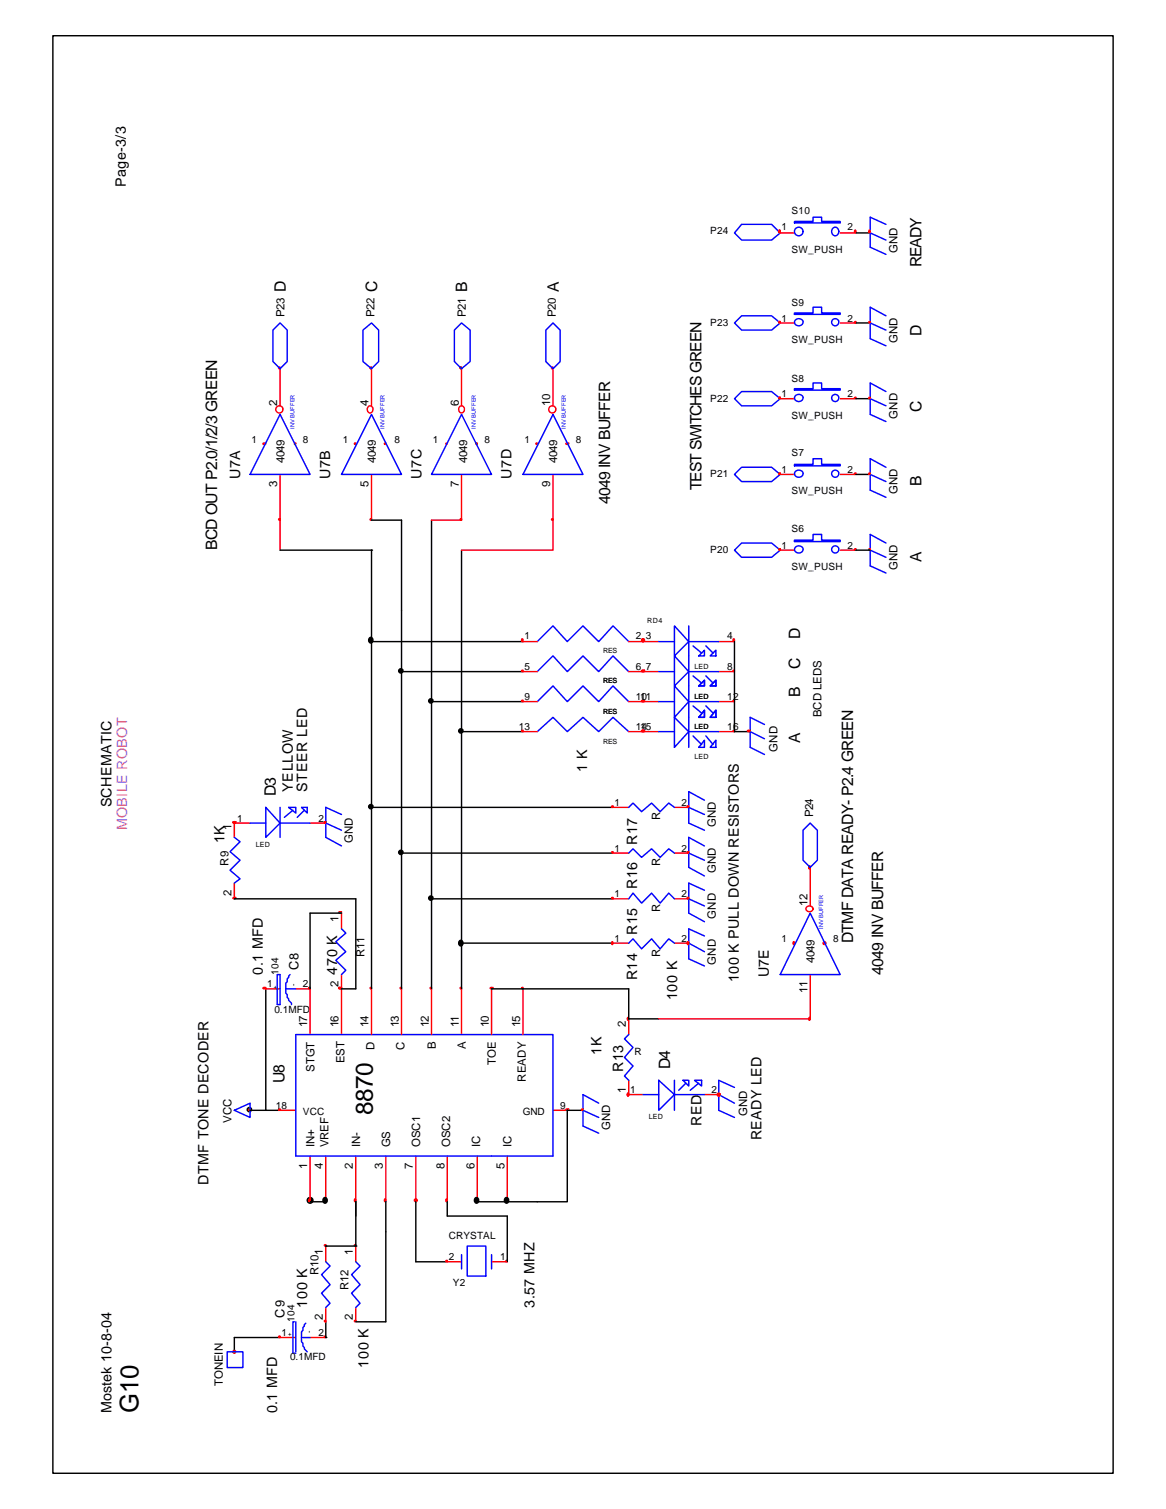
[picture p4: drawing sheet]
<svg xmlns="http://www.w3.org/2000/svg" width="216mm" height="279mm" viewBox="0 0 216 279" stroke-linecap="round" stroke-linejoin="round" font-family="sans-serif">
<g fill="none" stroke="#000" stroke-width=".26">
<path d="M9.8 6.6h196.3v266.2h-196.3zM158.5 59.8h2.6M158.5 43.1h2.6M158.5 73.8h2.6M68.8 96.3h5.5v86.8M79.9 96.3v86.8M158.5 87.8h2.6M51.9 101.9h16.9M68.8 101.9h.1M68.8 101.9v81.2M68.8 118.8h28M85.5 101.9v81.2"/>
<path d="M136 118.8v16.7h2.9M158.5 101.9h2.6M74.3 124.4h22.5M79.9 129.9h16.9M85.5 135.5h11.3M68.8 149.5h44.7M74.3 158h39.2M43.4 166.4h22.5v16.7h-2.7M63.2 169.1h-5.8v14M79.9 166.4h33.6M85.5 174.6h28M49.2 183.1v22.5"/>
<path d="M91 183.1h25.4v5.5h5.6M46.3 205.6h5.6M107.9 205.6h-2.9v16.9h-16.6M57.4 222.5h2.9M60.3 230.7h.1M65.9 230.7h.1M65.9 225.2v-2.7v8.2h-5.6M71.4 222.5v22.2h-5.5M77 222.5v11.1h5.8M82.8 222.5v2.7h11.1v8.4M51.9 247.6h-8.5v2.7M60.3 247.6h.1"/>
<path d="M60.3 244.7v2.9"/>
</g>
<g fill="#f00" stroke="#f00" stroke-width=".26">
<path d="M43.2 152.2l.5-.1v.2l-.3 .1-.3-.1z"/>
<path d="M43.2 166.2h.5v.1l-.3 .1-.3-.1z"/>
<path d="M46.1 205.4l.2-.1v.2h-.2z"/>
<path d="M60.1 152.2l.2-.1v.3h-.2z"/>
<path d="M48.8 182.9l.4-.1v.2l-.3 .1-.2-.1z"/>
<path d="M57.2 182.9l.2-.1v.3h-.2z"/>
<path d="M51.6 96.1l.3-.1-.1 .3h-.2z"/>
<path d="M51.6 68h.3l-.1 .2h-.2z"/>
<path d="M48.8 82.1l.4-.1v.2l-.3 .1-.2-.1z"/>
<path d="M54.5 82.1l.3-.1-.1 .2h-.2z"/>
<path d="M51.6 247.4h.3l-.1 .2h-.2z"/>
<path d="M60.1 247.4h.2v.2h-.2z"/>
<path d="M62.8 182.9l.4-.1v.2l-.2 .1-.3-.1z"/>
<path d="M85.2 182.9l.3-.1-.1 .3h-.2z"/>
<path d="M57.2 222.1l.1-.1 .1 .2-.1 .3z"/>
<path d="M51.6 205.4l.3-.1-.1 .2h-.2z"/>
<path d="M104.9 205.4l.4-.1v.1l-.3 .2-.2-.2z"/>
<path d="M60.1 222.1l.1-.1 .1 .2-.1 .3z"/>
<path d="M71.2 222.1l.1-.1 .1 .2-.1 .3z"/>
<path d="M93.7 222.1l.1-.1 .1 .2-.1 .3z"/>
<path d="M65.7 222.1v-.1l.2 .2-.2 .3z"/>
<path d="M88.1 222.1l.1-.1 .2 .2-.2 .3z"/>
<path d="M82.6 222.1l.1-.1 .1 .2-.1 .3z"/>
<path d="M74.1 182.9l.2-.1v.3h-.2z"/>
<path d="M90.8 182.9l.5-.1v.2l-.3 .1-.2-.1z"/>
<path d="M68.6 182.9l.2-.1v.3h-.2z"/>
<path d="M79.7 182.9l.2-.1v.3h-.2z"/>
<path d="M96.6 182.9l.2-.1v.3h-.2z"/>
<path d="M60.1 230.5h.2v.2h-.2z"/>
<path d="M60.1 244.5h.2v.2h-.2z"/>
<path d="M62.8 168.8h.4v.1l-.2 .2-.3-.2z"/>
<path d="M65.7 230.5h.2l-.1 .2h-.1z"/>
<path d="M65.7 244.5h.2l-.1 .2h-.1z"/>
<path d="M68.6 96.1l.2-.1v.3h-.2z"/>
<path d="M68.6 68h.2v.2h-.2z"/>
<path d="M65.7 82.1l.2-.1-.1 .2h-.1z"/>
<path d="M71.2 82.1l.2-.1v.2h-.2z"/>
<path d="M85.2 96.1l.3-.1-.1 .3h-.2z"/>
<path d="M85.2 68h.3l-.1 .2h-.2z"/>
<path d="M82.6 82.1l.2-.1v.2h-.2z"/>
<path d="M88.1 82.1l.3-.1-.1 .2h-.2z"/>
<path d="M93.7 233.4h.2v.2h-.2z"/>
<path d="M82.6 233.4h.2v.2h-.2z"/>
<path d="M102.2 96.1l.2-.1v.3h-.2z"/>
<path d="M102.2 68h.2v.2h-.2z"/>
<path d="M99.3 82.1l.2-.1-.1 .2h-.1z"/>
<path d="M104.9 82.1l.4-.1v.2l-.3 .1-.2-.1z"/>
<path d="M107.7 205.4l.2-.1v.2h-.2z"/>
<path d="M116.2 202.5l.1-.1 .1 .3-.1 .2z"/>
<path d="M116.2 188.5l.1-.1 .1 .2-.1 .3z"/>
<path d="M113.3 174.4h.1l.1 .2-.1 .3z"/>
<path d="M127.3 174.4h.1l.1 .2-.1 .3z"/>
<path d="M113.3 166.2h.2v.2h-.2z"/>
<path d="M127.3 166.2h.2v.2h-.2z"/>
<path d="M113.3 157.7h.2v.2h-.2z"/>
<path d="M127.3 157.7h.2v.2h-.2z"/>
<path d="M113.3 149.3l.2-.1v.3h-.2z"/>
<path d="M127.3 149.3l.2-.1v.3h-.2z"/>
<path d="M135.8 118.3h.1l.1 .2-.1 .3z"/>
<path d="M96.6 118.3h.1l.1 .2-.1 .3z"/>
<path d="M118.9 124.1h.4v.1l-.2 .2-.3-.2z"/>
<path d="M135.8 124.1h.2v.2h-.2z"/>
<path d="M96.6 124.1h.2v.2h-.2z"/>
<path d="M118.9 129.7l.4-.1v.2l-.2 .1-.3-.1z"/>
<path d="M135.8 129.7l.2-.1v.3h-.2z"/>
<path d="M96.6 129.7l.2-.1v.3h-.2z"/>
<path d="M118.9 135.2h.4v.1l-.2 .2-.3-.2z"/>
<path d="M135.8 135.2h.2v.2h-.2z"/>
<path d="M96.6 135.2h.2v.2h-.2z"/>
<path d="M138.5 135.2h.4v.1l-.3 .2-.2-.2z"/>
<path d="M144.2 101.6h.3l-.1 .2h-.2z"/>
<path d="M144.2 87.6h.3l-.1 .2h-.2z"/>
<path d="M144.2 73.6h.3l-.1 .2h-.2z"/>
<path d="M144.2 59.6l.3-.1-.1 .3h-.2z"/>
<path d="M144.2 42.7l.1-.1 .2 .3-.2 .2z"/>
<path d="M158.3 101.6h.2l-.1 .2h-.1z"/>
<path d="M158.3 87.6h.2l-.1 .2h-.1z"/>
<path d="M158.3 73.6h.2l-.1 .2h-.1z"/>
<path d="M158.3 59.6l.2-.1-.1 .3h-.1z"/>
<path d="M158.3 42.7l.1-.1 .1 .3-.1 .2z"/>
<path d="M149.8 188.5l.1-.1 .1 .2-.1 .3z"/>
<path d="M149.8 160.4l.1-.1 .1 .3-.1 .3z"/>
<path d="M146.9 174.4h.1l.1 .2-.1 .3z"/>
<path d="M160.9 101.6h.2v.2h-.2z"/>
<path d="M160.9 87.6h.2v.2h-.2z"/>
<path d="M160.9 73.6h.2v.2h-.2z"/>
<path d="M160.9 59.6l.2-.1v.3h-.2z"/>
<path d="M160.9 42.7l.1-.1 .1 .3-.1 .2z"/>
<circle cx="43.4" cy="250.3" r=".26"/>
<circle cx="77" cy="222.2" r=".26"/>
<circle cx="133.1" cy="202.7" r=".26"/>
<circle cx="119.1" cy="118.5" r=".26"/>
<circle cx="152.7" cy="174.6" r=".26"/>
</g>
<g fill="none" stroke="#00f" stroke-width=".26">
<path d="M51.9 59.8l1.3 1.3v5.8l-1.3 1.4-1.4-1.4v-5.8zM85.5 59.8l1.5 1.3v5.8l-1.5 1.4-1.4-1.4v-5.8zM102.4 59.8l1.3 1.3v5.8l-1.3 1.4-1.3-1.4v-5.8zM136 59.8l1.3-1.3h5.6l1.6 1.3-1.6 1.3h-5.6zM137.3 41.5h5.6l1.6 1.6-1.6 1.3h-5.6l-1.3-1.3zM147.1 57.9h3.4v-1h1.6v1h3.5v.3h-8.5zM147.1 41h3.4v-.8h1.6v.8h3.5v.3h-8.5zM148.7 59.5a.79 .79 0 0 0-.9-.5 .79 .79 0 0 0-.6 .9 .83 .83 0 0 0 .8 .4 .83 .83 0 0 0 .7-.6M154.2 42.3a.75 .75 0 0 1 1.1 .2 .75 .75 0 0 1-.4 1.1 .76 .76 0 0 1-.9-.4 .76 .76 0 0 1 .2-.9zM155.3 59.5a.66 .66 0 0 0-1-.5 .66 .66 0 0 0 0 1.2 .66 .66 0 0 0 1-.5M161.1 59.8l2.9 1.3M161.1 43.1l2.9 1.3"/>
<path d="M164 41.5l-2.9-1.3v5.6l2.9 1.3M164 58.5l-2.9-1.6v5.8l2.9 1.3M51.9 76.7l5.5 11.1h-11.1zM67.2 61.1l1.6-1.3 1.3 1.3v5.8l-1.3 1.4-1.6-1.4zM68.8 76.7l5.5 11.1h-11.1zM85.5 76.7l5.5 11.1h-11.1zM102.4 76.7l5.5 11.1h-11.1zM136 73.8l1.3-1.3h5.6l1.6 1.3-1.6 1.3h-5.6zM147.1 72h3.4v-1.1h1.6v1.1h3.5v.2h-8.5zM148.7 73.6a.79 .79 0 0 0-.9-.6 .79 .79 0 0 0-.6 .9 .83 .83 0 0 0 .8 .4 .83 .83 0 0 0 .7-.6M155.3 73.6a.66 .66 0 0 0-1-.5 .66 .66 0 0 0 0 1.1 .66 .66 0 0 0 1-.5M161.1 73.8l2.9 1.3"/>
<path d="M164 72.5l-2.9-1.6v5.8l2.9 1.4M136 87.8l1.3-1.3h5.6l1.6 1.3-1.6 1.4h-5.6zM147.1 86h3.4v-1.1h1.6v1.1h3.5v.3h-8.5zM148.7 87.6a.79 .79 0 0 0-.9-.5 .79 .79 0 0 0-.6 .9 .83 .83 0 0 0 .8 .4 .83 .83 0 0 0 .7-.7M155.3 87.6a.66 .66 0 0 0-1-.5 .66 .66 0 0 0 0 1.1 .66 .66 0 0 0 1-.5M161.1 87.8l2.9 1.4M164 86.5l-2.9-1.6v5.9l2.9 1.3M99.5 118.8l2.9-2.9 2.6 2.9 2.9-2.9 3 2.9 2.6-2.9 2.9 2.9M122 118.8h2.9M124.9 115.9l2.6 2.9-2.6 2.6zM127.5 115.9v22.5M127.5 118.8h5.6"/>
<path d="M128.3 119.6l1.6 1.3M130.7 119.6l1.3 1.3M136 101.9l1.3-1.4h5.6l1.6 1.4-1.6 1.3h-5.6zM147.1 100h3.4v-1h1.6v1h3.5v.3h-8.5zM148.7 101.6a.79 .79 0 0 0-.9-.5 .79 .79 0 0 0-.6 .9 .83 .83 0 0 0 .8 .4 .83 .83 0 0 0 .7-.7M155.3 101.6a.66 .66 0 0 0-1-.5 .66 .66 0 0 0 0 1.1 .66 .66 0 0 0 1-.5M161.1 101.9l2.9 1.3M164 100.5l-2.9-1.5v5.8l2.9 1.3M99.5 124.4l2.9-3 2.6 3 2.9-3 3 3 2.6-3 2.9 3M99.5 129.9l2.9-2.9 2.6 2.9 2.9-2.9 3 2.9 2.6-2.9 2.9 2.9M99.5 135.5l2.9-2.7 2.6 2.7 2.9-2.7 3 2.7 2.6-2.7 2.9 2.7M122 124.4h2.9"/>
<path d="M122 129.9h2.9M122 135.5h2.9M124.9 121.4l2.6 3-2.6 2.6zM124.9 127l2.6 2.9-2.6 2.9zM124.9 132.8l2.6 2.7-2.6 2.9zM127.5 124.4h5.6M127.5 129.9h5.6M127.5 135.5h5.6M128.3 125.1l1.6 1.4M128.3 130.7l1.6 1.3M128.3 136.3l1.6 1.5M130.4 120.4v1h-1z"/>
<path d="M130.4 125.9v1.1h-1zM130.4 131.5v1.3h-1zM130.4 137.1v1.3h-1zM130.7 125.1l1.3 1.4M130.7 130.7l1.3 1.3M130.7 136.3l1.3 1.5M132.6 120.4v1h-1.1zM132.6 125.9v1.1h-1.1zM132.6 131.5v1.3h-1.1zM132.6 137.1v1.3h-1.1zM138.9 135.5l2.7 1.3M141.6 134.1l-2.7-1.3v5.6l2.7 1.3"/>
<path d="M43.4 155l1 .8-1.8 1.9 1.8 1.6-1.8 1.8 1.8 1.6-1 .8M46.3 152.4h2.9M49.2 149.5l2.7 2.9-2.7 2.6zM51.9 149.5v5.5M51.9 152.4h5.5M53.4 149.5h1.4v1zM54.2 150l-1.5 1.3M55.8 149.5h1.1v1zM56.4 150l-1.4 1.3M60.3 152.4l2.9 1.3M63.2 150.8l-2.9-1.3v5.5l2.9 1.6M116.4 158l.8-.8 1.6 1.6 1.8-1.6 1.6 1.6 1.6-1.6 1.1 .8"/>
<path d="M116.4 149.5l.8-.8 1.6 1.6 1.8-1.6 1.6 1.6 1.6-1.6 1.1 .8M127.5 158l2.9 1.3M127.5 149.5l2.9 1.3M130.4 148.2l-2.9-1.6v5.8l2.9 1.3M130.4 156.6l-2.9-1.6v5.6l2.9 1.6M150 152.4l1.3 1.3v5.6l-1.3 1.3-1.3-1.3v-5.6zM63.2 172l.8 .8-1.8 1.6 1.8 1.8-1.8 1.6 1.8 1.9-.8 .7M116.4 174.6l.8-.8 1.6 1.9 1.8-1.9 1.6 1.9 1.6-1.9 1.1 .8M116.4 166.4l.8-1 1.6 1.8 1.8-1.8 1.6 1.8 1.6-1.8 1.1 1M127.5 174.6l2.9 1.6M127.5 166.4l2.9 1.3M130.4 164.8l-2.9-1.3v5.6l2.9 1.6"/>
<path d="M130.4 173.3l-2.9-1.3v5.5l2.9 1.4M150 169.1l5.6 11.3h-11.1zM51.3 180.4h.6v5.6h-.6zM52.9 183.1v.8l.3 .2v.6l.2 .2v.3l.6 .5v.3M52.9 183.1h1.9M53.7 180.4l-.3 .3v.3l-.2 .2v.6l-.3 .2v1.1M54.8 191.6h47.6v22.4h-47.6zM116.4 191.6l-.8 .8 1.6 1.5-1.6 1.9 1.6 1.6-1.6 1.8 .8 .8M43.4 205.6l2.9-1.3v2.6zM107.9 205.6l3 1.3M110.9 204.3l-3-1.6v5.8l3 1.3M119.1 202.7h2.9"/>
<path d="M122 200l2.9 2.7-2.9 2.9zM124.9 200v5.6M124.9 202.7h5.5M126.5 200h1v1.1zM127 200.6l-1.3 1.3M128.6 200h1.3v1.1zM129.4 200.6l-1.6 1.3M133.1 202.7l2.9 1.6M136 201.3l-2.9-1.3v5.6l2.9 1.3M60.3 233.6l.8 .8-1.6 1.6 1.6 1.9-1.6 1.5 1.6 1.9-.8 .8M65.9 233.6l.8 .8-1.6 1.6 1.6 1.9-1.6 1.5 1.6 1.9-.8 .8M85.5 232.3v2.6"/>
<path d="M86.5 230.7h3.5v5.6h-3.5zM91 232.3v2.6M42.1 250.3h2.9v2.9h-2.9zM54.5 244.7h-.3v5.9h.6M54.8 244.7v5.6M55.8 247.6v.8l.3 .3v.5l.3 .3v.3l.5 .5M55.8 247.6h1.6M56.6 245l-.2 .3v.2l-.3 .3v.5l-.3 .3v1"/>
<circle cx="147.9" cy="42.9" r=".79"/>
</g>
<g fill="none" stroke="#f00" stroke-width=".26">
<path d="M144.5 59.8h2.6M144.5 43.1h2.6M155.6 59.8h2.9M155.6 43.1h2.9M51.9 68.3v6.8M52.4 75.7a.66 .66 0 0 0-1-.5 .66 .66 0 0 0 0 1.1 .66 .66 0 0 0 1-.5M68.8 68.3v6.8M69.1 75.7a.56 .56 0 0 0-.8-.5 .56 .56 0 0 0-.3 .9 .52 .52 0 0 0 .7 .3 .52 .52 0 0 0 .4-.6M85.5 68.3v6.8M86 75.7a.56 .56 0 0 0-.8-.5 .56 .56 0 0 0-.2 .9 .52 .52 0 0 0 .6 .3 .52 .52 0 0 0 .4-.6M102.4 68.3v6.8M102.9 75.7a.66 .66 0 0 0-1-.5 .66 .66 0 0 0 0 1.1 .66 .66 0 0 0 1-.5"/>
<path d="M144.5 73.8h2.6M155.6 73.8h2.9M51.9 87.8v14.1M68.8 87.8v8.5M85.5 87.8v8.5h-5.6M102.4 87.8v14.1h-16.9M144.5 87.8h2.6M155.6 87.8h2.9M96.8 118.8h2.7M116.4 118.8h5.6M133.1 118.8h2.9M144.5 101.9h2.6"/>
<path d="M155.6 101.9h2.9M96.8 124.4h2.7M96.8 129.9h2.7M96.8 135.5h2.7M116.4 124.4h5.6M116.4 129.9h5.6M116.4 135.5h5.6M133.1 124.4h2.9M133.1 129.9h2.9M133.1 135.5h2.9M46.3 152.4h-2.9v2.6M57.4 152.4h2.9"/>
<path d="M113.5 158h2.9M113.5 149.5h2.9M124.9 158h2.6M124.9 149.5h2.6M43.4 163.5v2.9M63.2 169.1v2.9M113.5 174.6h2.9M113.5 166.4h2.9M124.9 174.6h2.6M124.9 166.4h2.6M149.4 167.9a.58 .58 0 0 1 .9 0 .58 .58 0 0 1-.2 .9 .57 .57 0 0 1-.7-.2 .57 .57 0 0 1 0-.7zM150 160.6v7.1"/>
<path d="M49.2 183.1h2.7M54.8 183.1h2.6v8.5M63.2 180.4v11.2M68.8 183.1v8.5M74.3 183.1v8.5M79.9 183.1v8.5M85.5 183.1v8.5M91 183.1v8.5M96.8 183.1v8.5M116.4 188.6v3M150 180.4v8.2h-28M51.9 205.6h2.9"/>
<path d="M57.4 214v8.5M60.3 214v8.5M65.9 214v8.5M71.4 214v8.5M77 214v8.5M82.8 214v8.5M88.4 214v8.5M93.9 214v8.5M102.4 205.6h2.6M116.4 200v2.7h2.7M130.4 202.7h2.7M60.3 230.7v2.9"/>
<path d="M65.9 230.7v2.9M82.8 233.6h2.7M91 233.6h2.9M51.9 247.6h2.9M57.4 247.6h2.9M60.3 242.1v2.6M65.9 242.1v2.6"/>
</g>
<g fill="#000" stroke="#000" stroke-width=".26">
<path d="M68.5 118.1a.47 .47 0 0 1 .6 .4 .47 .47 0 0 1-.6 .5 .63 .63 0 0 1 0-.9zM85.1 174.2a.47 .47 0 0 1 .6 .4 .47 .47 0 0 1-.6 .5 .63 .63 0 0 1 0-.9zM60 221.8a.47 .47 0 0 1 .6 .5 .47 .47 0 0 1-.6 .4 .63 .63 0 0 1 0-.9zM88 221.8a.47 .47 0 0 1 .6 .4 .47 .47 0 0 1-.6 .5 .63 .63 0 0 1 0-.9zM93.6 221.8a.47 .47 0 0 1 .6 .5 .47 .47 0 0 1-.6 .4 .63 .63 0 0 1 0-.9z"/>
<circle cx="74.2" cy="124.2" r=".4"/>
<circle cx="79.8" cy="129.8" r=".4"/>
<circle cx="85.3" cy="135.3" r=".4"/>
<circle cx="68.7" cy="149.4" r=".4"/>
<circle cx="74.2" cy="157.8" r=".4"/>
<circle cx="79.8" cy="166.3" r=".4"/>
<circle cx="46.2" cy="205.4" r=".4"/>
<circle cx="57.4" cy="222.3" r=".53"/>
</g>
<text font-size="4.8" x="25.7" y="261.7" transform="rotate(-90 25.7 261.7)">G10</text>
<text font-size="4.5" x="69.1" y="206.4" transform="rotate(-90 69.1 206.4)">8870</text>
<g font-size="2.9">
<text x="52.9" y="54" transform="rotate(-90 52.9 54)">D</text>
<text x="69.8" y="54" transform="rotate(-90 69.8 54)">C</text>
<text x="86.5" y="54" transform="rotate(-90 86.5 54)">B</text>
<text x="103.5" y="54" transform="rotate(-90 103.5 54)">A</text>
<text x="170.7" y="49.5" transform="rotate(-90 170.7 49.5)">READY</text>
<text x="170.7" y="62.2" transform="rotate(-90 170.7 62.2)">D</text>
<text x="170.7" y="76.2" transform="rotate(-90 170.7 76.2)">C</text>
<text x="170.7" y="90" transform="rotate(-90 170.7 90)">B</text>
<text x="113" y="93.4" transform="rotate(-90 113 93.4)">4049 INV BUFFER</text>
<text x="129.9" y="90.8" transform="rotate(-90 129.9 90.8)">TEST SWITCHES GREEN</text>
<text x="40.2" y="101.9" transform="rotate(-90 40.2 101.9)">BCD OUT P2.0/1/2/3 GREEN</text>
<text x="170.7" y="104" transform="rotate(-90 170.7 104)">A</text>
<text x="148.2" y="118.3" transform="rotate(-90 148.2 118.3)">D</text>
<text x="148.2" y="123.8" transform="rotate(-90 148.2 123.8)">C</text>
<text x="148.2" y="129.1" transform="rotate(-90 148.2 129.1)">B</text>
<text x="148.2" y="137.6" transform="rotate(-90 148.2 137.6)">A</text>
<text x="51.1" y="147.4" transform="rotate(-90 51.1 147.4)">D3</text>
<text x="158" y="174.6" transform="rotate(-90 158 174.6)">DTMF DATA READY- P2.4 GREEN</text>
<text x="163.5" y="180.4" transform="rotate(-90 163.5 180.4)">4049 INV BUFFER</text>
<text x="124.1" y="197.9" transform="rotate(-90 124.1 197.9)">D4</text>
<text x="52.7" y="200.6" transform="rotate(-90 52.7 200.6)">U8</text>
</g>
<g font-size="2.6">
<text x="23.3" y="34.7" transform="rotate(-90 23.3 34.7)">Page-3/3</text>
<text x="44.4" y="88.6" transform="rotate(-90 44.4 88.6)">U7A</text>
<text x="61.1" y="88.6" transform="rotate(-90 61.1 88.6)">U7B</text>
<text x="78.1" y="88.6" transform="rotate(-90 78.1 88.6)">U7C</text>
<text x="94.7" y="88.6" transform="rotate(-90 94.7 88.6)">U7D</text>
<text x="108.7" y="142.9" transform="rotate(-90 108.7 142.9)">1 K</text>
<text x="20.6" y="149.5" transform="rotate(-90 20.6 149.5)">SCHEMATIC</text>
<text x="54.2" y="146.6" transform="rotate(-90 54.2 146.6)">YELLOW</text>
<text x="56.9" y="146.6" transform="rotate(-90 56.9 146.6)">STEER LED</text>
<text x="41.5" y="156.1" transform="rotate(-90 41.5 156.1)">1K</text>
<text x="118" y="156.4" transform="rotate(-90 118 156.4)">R17</text>
<text x="118" y="164.6" transform="rotate(-90 118 164.6)">R16</text>
<text x="118" y="173" transform="rotate(-90 118 173)">R15</text>
<text x="48.7" y="180.4" transform="rotate(-90 48.7 180.4)">0.1 MFD</text>
<text x="62.4" y="180.4" transform="rotate(-90 62.4 180.4)">470 K</text>
<text x="118" y="181.5" transform="rotate(-90 118 181.5)">R14</text>
<text x="125.4" y="185.2" transform="rotate(-90 125.4 185.2)">100 K</text>
<text x="136.8" y="181.8" transform="rotate(-90 136.8 181.8)">100 K PULL DOWN RESISTORS</text>
<text x="142.3" y="181" transform="rotate(-90 142.3 181)">U7E</text>
<text x="111.4" y="195.3" transform="rotate(-90 111.4 195.3)">1K</text>
<text x="115.4" y="198.4" transform="rotate(-90 115.4 198.4)">R13</text>
<text x="129.9" y="208.5" transform="rotate(-90 129.9 208.5)">RED</text>
<text x="141" y="211.1" transform="rotate(-90 141 211.1)">READY LED</text>
<text x="38.6" y="219.3" transform="rotate(-90 38.6 219.3)">DTMF TONE DECODER</text>
<text x="56.9" y="242.1" transform="rotate(-90 56.9 242.1)">100 K</text>
<text x="99" y="242.1" transform="rotate(-90 99 242.1)">3.57 MHZ</text>
<text x="68.3" y="253.2" transform="rotate(-90 68.3 253.2)">100 K</text>
<text x="20.6" y="261.7" transform="rotate(-90 20.6 261.7)">Mostek 10-8-04</text>
<text x="51.3" y="261.7" transform="rotate(-90 51.3 261.7)">0.1 MFD</text>
</g>
<text font-size="2.6" fill="#f0f" x="23.5" y="153.7" transform="rotate(-90 23.5 153.7)">MOBILE ROBOT</text>
<g font-size="2.4">
<text x="55.3" y="179.7" transform="rotate(-90 55.3 179.7)">C8</text>
<text x="52.7" y="243.9" transform="rotate(-90 52.7 243.9)">C9</text>
</g>
<g font-size="2.1">
<text x="166.2" y="46.8" transform="rotate(-90 166.2 46.8)">GND</text>
<text x="52.7" y="58.7" transform="rotate(-90 52.7 58.7)">P23</text>
<text x="69.3" y="58.7" transform="rotate(-90 69.3 58.7)">P22</text>
<text x="86.3" y="58.7" transform="rotate(-90 86.3 58.7)">P21</text>
<text x="102.9" y="58.7" transform="rotate(-90 102.9 58.7)">P20</text>
<text x="166.2" y="63.5" transform="rotate(-90 166.2 63.5)">GND</text>
<text x="51.3" y="75.1" transform="rotate(-90 51.3 75.1)">2</text>
<text x="68.3" y="75.1" transform="rotate(-90 68.3 75.1)">4</text>
<text x="84.9" y="75.1" transform="rotate(-90 84.9 75.1)">6</text>
<text x="101.9" y="75.1" transform="rotate(-90 101.9 75.1)">10</text>
<text x="166.2" y="77.5" transform="rotate(-90 166.2 77.5)">GND</text>
<text x="52.7" y="85.7" transform="rotate(-90 52.7 85.7)">4049</text>
<text x="69.6" y="85.7" transform="rotate(-90 69.6 85.7)">4049</text>
<text x="86.5" y="85.7" transform="rotate(-90 86.5 85.7)">4049</text>
<text x="103.2" y="85.7" transform="rotate(-90 103.2 85.7)">4049</text>
<text x="51.3" y="90.2" transform="rotate(-90 51.3 90.2)">3</text>
<text x="68.3" y="90.2" transform="rotate(-90 68.3 90.2)">5</text>
<text x="84.9" y="90.2" transform="rotate(-90 84.9 90.2)">7</text>
<text x="101.9" y="90.2" transform="rotate(-90 101.9 90.2)">9</text>
<text x="166.2" y="91.5" transform="rotate(-90 166.2 91.5)">GND</text>
<text x="166.2" y="105.6" transform="rotate(-90 166.2 105.6)">GND</text>
<text x="152.1" y="132.8" transform="rotate(-90 152.1 132.8)">BCD LEDS</text>
<text x="143.9" y="139.2" transform="rotate(-90 143.9 139.2)">GND</text>
<text x="42.9" y="153.7" transform="rotate(-90 42.9 153.7)">1</text>
<text x="122.2" y="151.9" transform="rotate(-90 122.2 151.9)">R</text>
<text x="132.6" y="153.2" transform="rotate(-90 132.6 153.2)">GND</text>
<text x="150.5" y="151.3" transform="rotate(-90 150.5 151.3)">P24</text>
<text x="42.3" y="160.3" transform="rotate(-90 42.3 160.3)">R9</text>
<text x="65.4" y="156.1" transform="rotate(-90 65.4 156.1)">GND</text>
<text x="122.2" y="160.3" transform="rotate(-90 122.2 160.3)">R</text>
<text x="132.6" y="161.7" transform="rotate(-90 132.6 161.7)">GND</text>
<text x="42.9" y="165.9" transform="rotate(-90 42.9 165.9)">2</text>
<text x="149.5" y="167.7" transform="rotate(-90 149.5 167.7)">12</text>
<text x="62.7" y="170.7" transform="rotate(-90 62.7 170.7)">1</text>
<text x="122.2" y="168.8" transform="rotate(-90 122.2 168.8)">R</text>
<text x="132.6" y="170.1" transform="rotate(-90 132.6 170.1)">GND</text>
<text x="67.5" y="177.3" transform="rotate(-90 67.5 177.3)">R11</text>
<text x="122.2" y="177.3" transform="rotate(-90 122.2 177.3)">R</text>
<text x="132.6" y="178.6" transform="rotate(-90 132.6 178.6)">GND</text>
<text x="150.8" y="178.3" transform="rotate(-90 150.8 178.3)">4049</text>
<text x="62.7" y="182.8" transform="rotate(-90 62.7 182.8)">2</text>
<text x="149.5" y="183.9" transform="rotate(-90 149.5 183.9)">11</text>
<text x="56.9" y="190.2" transform="rotate(-90 56.9 190.2)">17</text>
<text x="62.7" y="190.2" transform="rotate(-90 62.7 190.2)">16</text>
<text x="68.3" y="190.2" transform="rotate(-90 68.3 190.2)">14</text>
<text x="73.8" y="190.2" transform="rotate(-90 73.8 190.2)">13</text>
<text x="79.4" y="190.2" transform="rotate(-90 79.4 190.2)">12</text>
<text x="84.9" y="190.2" transform="rotate(-90 84.9 190.2)">11</text>
<text x="90.5" y="190.2" transform="rotate(-90 90.5 190.2)">10</text>
<text x="96.3" y="190.2" transform="rotate(-90 96.3 190.2)">15</text>
<text x="115.9" y="190.2" transform="rotate(-90 115.9 190.2)">2</text>
<text x="63.8" y="196.8" transform="rotate(-90 63.8 196.8)">EST</text>
<text x="69.3" y="194.5" transform="rotate(-90 69.3 194.5)">D</text>
<text x="74.9" y="194.5" transform="rotate(-90 74.9 194.5)">C</text>
<text x="80.7" y="194.2" transform="rotate(-90 80.7 194.2)">B</text>
<text x="86.3" y="194.2" transform="rotate(-90 86.3 194.2)">A</text>
<text x="91.8" y="197.1" transform="rotate(-90 91.8 197.1)">TOE</text>
<text x="58.2" y="198.4" transform="rotate(-90 58.2 198.4)">STGT</text>
<text x="97.4" y="200.3" transform="rotate(-90 97.4 200.3)">READY</text>
<text x="115.9" y="202.4" transform="rotate(-90 115.9 202.4)">1</text>
<text x="42.9" y="208" transform="rotate(-90 42.9 208)">VCC</text>
<text x="113" y="209.3" transform="rotate(-90 113 209.3)">GND</text>
<text x="138.4" y="206.6" transform="rotate(-90 138.4 206.6)">GND</text>
<text x="58.2" y="212.5" transform="rotate(-90 58.2 212.5)">IN+</text>
<text x="60.9" y="212.5" transform="rotate(-90 60.9 212.5)">VREF</text>
<text x="66.7" y="212.5" transform="rotate(-90 66.7 212.5)">IN-</text>
<text x="72.2" y="212.5" transform="rotate(-90 72.2 212.5)">GS</text>
<text x="77.8" y="212.5" transform="rotate(-90 77.8 212.5)">OSC1</text>
<text x="83.3" y="212.5" transform="rotate(-90 83.3 212.5)">OSC2</text>
<text x="88.9" y="212.5" transform="rotate(-90 88.9 212.5)">IC</text>
<text x="94.7" y="212.5" transform="rotate(-90 94.7 212.5)">IC</text>
<text x="56.9" y="216.4" transform="rotate(-90 56.9 216.4)">1</text>
<text x="59.8" y="216.4" transform="rotate(-90 59.8 216.4)">4</text>
<text x="65.4" y="216.4" transform="rotate(-90 65.4 216.4)">2</text>
<text x="70.9" y="216.4" transform="rotate(-90 70.9 216.4)">3</text>
<text x="76.5" y="216.4" transform="rotate(-90 76.5 216.4)">7</text>
<text x="82.3" y="216.4" transform="rotate(-90 82.3 216.4)">8</text>
<text x="87.8" y="216.4" transform="rotate(-90 87.8 216.4)">6</text>
<text x="93.4" y="216.4" transform="rotate(-90 93.4 216.4)">5</text>
<text x="59.8" y="232.3" transform="rotate(-90 59.8 232.3)">1</text>
<text x="65.4" y="232.3" transform="rotate(-90 65.4 232.3)">1</text>
<text x="59" y="236" transform="rotate(-90 59 236)">R10</text>
<text x="64.6" y="238.9" transform="rotate(-90 64.6 238.9)">R12</text>
<text x="59.8" y="244.5" transform="rotate(-90 59.8 244.5)">2</text>
<text x="65.4" y="244.5" transform="rotate(-90 65.4 244.5)">2</text>
<text x="41.3" y="256.6" transform="rotate(-90 41.3 256.6)">TONEIN</text>
</g>
<g font-size="1.9">
<text x="146.6" y="39.7">S10</text>
<text x="131.5" y="43.4">P24</text>
<text x="144.7" y="42.6">1</text>
<text x="146.6" y="46.8">SW_PUSH</text>
<text x="156.9" y="42.6">2</text>
<text x="144.7" y="59.5">1</text>
<text x="146.6" y="56.6">S9</text>
<text x="156.9" y="59.5">2</text>
<text x="131.5" y="60.3">P23</text>
<text x="146.6" y="63.5">SW_PUSH</text>
<text x="146.6" y="70.6">S8</text>
<text x="131.5" y="74.3">P22</text>
<text x="144.7" y="73.6">1</text>
<text x="146.6" y="77.5">SW_PUSH</text>
<text x="156.9" y="73.6">2</text>
<text x="46.6" y="82">1</text>
<text x="56.1" y="82">8</text>
<text x="63.5" y="82">1</text>
<text x="73" y="82">8</text>
<text x="80.2" y="82">1</text>
<text x="89.7" y="82">8</text>
<text x="97.1" y="82">1</text>
<text x="106.6" y="82">8</text>
<text x="131.5" y="88.4">P21</text>
<text x="144.7" y="87.6">1</text>
<text x="146.6" y="84.4">S7</text>
<text x="156.9" y="87.6">2</text>
<text x="146.6" y="91.5">SW_PUSH</text>
<text x="144.7" y="101.6">1</text>
<text x="146.6" y="98.4">S6</text>
<text x="156.9" y="101.6">2</text>
<text x="131.5" y="102.4">P20</text>
<text x="146.6" y="105.6">SW_PUSH</text>
<text x="97.1" y="118.3">1</text>
<text x="117.7" y="118.3">2</text>
<text x="119.6" y="118.3">3</text>
<text x="134.7" y="118.3">4</text>
<text x="97.1" y="124.1">5</text>
<text x="117.7" y="124.1">6</text>
<text x="119.6" y="124.1">7</text>
<text x="134.7" y="124.1">8</text>
<text x="97.1" y="129.6">9</text>
<text x="117.7" y="129.6">10</text>
<text x="118.5" y="129.6">11</text>
<text x="134.7" y="129.6">12</text>
<text x="96" y="135.2">13</text>
<text x="117.7" y="135.2">14</text>
<text x="118.5" y="135.2">15</text>
<text x="134.7" y="135.2">16</text>
<text x="113.8" y="149.2">1</text>
<text x="126.2" y="149.2">2</text>
<text x="43.9" y="152.1">1</text>
<text x="59" y="152.1">2</text>
<text x="113.8" y="157.7">1</text>
<text x="126.2" y="157.7">2</text>
<text x="113.8" y="166.2">1</text>
<text x="126.2" y="166.2">2</text>
<text x="113.8" y="174.4">1</text>
<text x="126.2" y="174.4">2</text>
<text x="144.7" y="174.4">1</text>
<text x="154.3" y="174.4">8</text>
<text x="49.5" y="182.8">1</text>
<text x="51.6" y="180.4" transform="rotate(-90 51.6 180.4)">104</text>
<text x="56.1" y="182.8">2</text>
<text x="50.8" y="187.6">0.1MFD</text>
<text x="117.5" y="195.3">R</text>
<text x="116.7" y="202.4">1</text>
<text x="131.8" y="202.4">2</text>
<text x="51.1" y="205.3">18</text>
<text x="56.1" y="206.4">VCC</text>
<text x="96.8" y="206.4">GND</text>
<text x="103.7" y="205.3">9</text>
<text x="83.1" y="233.4">2</text>
<text x="83.1" y="229.4">CRYSTAL</text>
<text x="92.6" y="233.4">1</text>
<text x="83.9" y="238.1">Y2</text>
<text x="54.5" y="244.7" transform="rotate(-90 54.5 244.7)">104</text>
<text x="52.1" y="247.4">1</text>
<text x="53.7" y="251.9">0.1MFD</text>
<text x="59" y="247.4">2</text>
</g>
<g font-size="1.3">
<text x="119.9" y="115.4">RD4</text>
<text x="111.7" y="120.9">RES</text>
<text x="128.6" y="123.8">LED</text>
<text x="111.7" y="126.5">RES</text>
<text x="128.6" y="129.4">LED</text>
<text x="111.7" y="132.3">RES</text>
<text x="111.7" y="137.8">RES</text>
<text x="128.6" y="134.9">LED</text>
<text x="128.6" y="140.5">LED</text>
<text x="47.4" y="156.9">LED</text>
<text x="54.8" y="182.6" transform="rotate(-90 54.8 182.6)">-</text>
<text x="120.1" y="207.2">LED</text>
<text x="57.7" y="246.9" transform="rotate(-90 57.7 246.9)">-</text>
</g>
<g font-size="1.1" fill="#00f">
<text x="54.5" y="79.4" transform="rotate(-90 54.5 79.4)">INV BUFFER</text>
<text x="71.2" y="79.4" transform="rotate(-90 71.2 79.4)">INV BUFFER</text>
<text x="88.1" y="79.4" transform="rotate(-90 88.1 79.4)">INV BUFFER</text>
<text x="104.8" y="79.4" transform="rotate(-90 104.8 79.4)">INV BUFFER</text>
<text x="152.4" y="172" transform="rotate(-90 152.4 172)">INV BUFFER</text>
</g>
<g font-size="1.1">
<text x="51.3" y="183.1" transform="rotate(-90 51.3 183.1)">+</text>
<text x="54" y="247.4" transform="rotate(-90 54 247.4)">+</text>
</g>
</svg>
